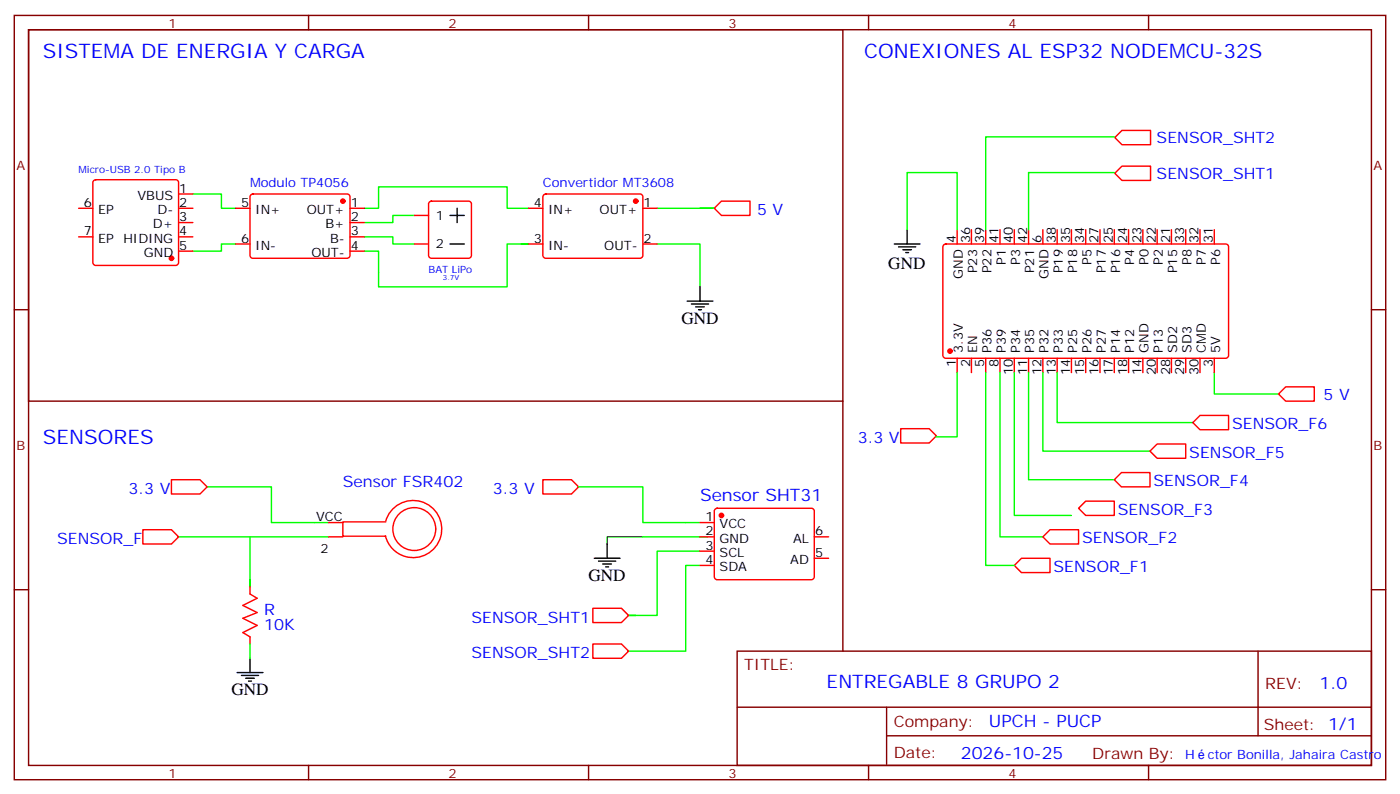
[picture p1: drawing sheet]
<svg xmlns="http://www.w3.org/2000/svg" width="346mm" height="196mm" viewBox="0 0 346 196" stroke-linecap="round" stroke-linejoin="round" font-family="sans-serif">
<g fill="none" stroke="#870000" stroke-width=".35">
<path d="M3.5 3.8h338.7v188.7h-338.7zM7.1 7.3h331.6v181.7h-331.6zM7.1 7.3h201v91.8h-201zM76.2 3.8v3.5M145.3 3.8v3.5M214.5 3.8v3.5M283.6 3.8v3.5M3.5 76.5h3.6M338.7 76.5h3.5M208.1 99.1v61.7M3.5 145.6h3.6M338.7 145.6h3.5"/>
<path d="M182 160.8h156.7v28.2h-156.7zM182.1 174.6h156.4M218.9 174.6v14.2M310.7 160.8v20.9M76.2 189v3.5M145.3 189v3.5M214.5 189v3.5M218.9 181.7h119.6M283.6 189v3.5"/>
</g>
<g fill="none" stroke="#0f0" stroke-width=".35">
<path d="M275.2 33.8h-31.8v22.9M47.6 47.9h7.1v3.5h3.5M90 51.4h3.5v-5.3h31.7v5.3h5.3M90 58.5h7v1.8h5.3M102.3 53.2h-5.3v1.8h-7M162.3 51.4h14.1h-3.5M224 56.7v-14.1h12.4v14.1M275.2 42.6h-21.2v14.1M58.2 60.3h-3.5v1.7h-7.1M128.8 60.3h1.7h-5.3v10.5h-31.7v-8.8h-3.5M162.3 60.3h10.6v10.5M236.4 92v15.9h-5.3"/>
<path d="M243.4 92v47.6h7.1M246.9 92v40.6h10.6M250.5 92v35.3h14.1M254 92v26.5h21.2M257.5 92v19.4h26.5M261.1 92v12.4h33.5M299.9 92v5.3h15.8M44.1 132.6h37M51.2 120.2h15.8v8.8h14.1M61.7 132.6v12.3v-1.7M142.9 120.2h15.8v8.8h14.2M158.7 132.6h15.9"/>
<path d="M172.9 139.6h-3.6v21.2h-14.1M172.9 136.1h-10.6v15.9h-7.1h1.8M61.7 159v3.6"/>
</g>
<g fill="none" stroke="#f00" stroke-width=".35">
<path d="M277.1 32.2h7v3.5h-7l-1.8-1.7zM19.4 51.4h3.5M19.4 58.5h3.5M23.2 44.6l.4-.2h19.8a.71 .71 0 0 1 .7 .7v19.7a.76 .76 0 0 1-.7 .7h-19.8a.76 .76 0 0 1-.7-.7v-19.7zM44.1 47.9h3.5M44.1 51.4h3.5M44.1 55h3.5M44.1 58.5h3.5M58.2 51.4h3.5M62 48.1l.4-.2h23.3a.71 .71 0 0 1 .7 .7v14.5a.76 .76 0 0 1-.7 .7h-23.3a.76 .76 0 0 1-.7-.7v-14.5zM86.4 51.4h3.6M86.4 55h3.6"/>
<path d="M86.4 58.5h3.6M102.3 53.2h3.5M106.1 49.9l.4-.2h9.2a.71 .71 0 0 1 .7 .7v12.7a.76 .76 0 0 1-.7 .7h-9.2a.76 .76 0 0 1-.7-.7v-12.7zM130.5 51.4h3.6M134.3 48.1l.5-.2h23.2a.71 .71 0 0 1 .7 .7v14.5a.76 .76 0 0 1-.7 .7h-23.2a.76 .76 0 0 1-.7-.7v-14.5zM158.7 51.4h3.6M176.4 51.4l1.8-1.7h7v3.5h-7zM236.4 56.7v3.6M239.9 56.7v3.6M243.4 56.7v3.6M246.9 56.7v3.6M250.5 56.7v3.6"/>
<path d="M254 56.7v3.6M257.5 56.7v3.6M261.1 56.7v3.6M264.6 56.7v3.6M268.1 56.7v3.6M271.6 56.7v3.6M275.2 56.7v3.6M275.3 42.8l1.8-1.8h7v3.6h-7zM278.7 56.7v3.6M282.2 56.7v3.6M285.8 56.7v3.6M289.3 56.7v3.6"/>
<path d="M292.8 56.7v3.6M296.3 56.7v3.6M299.9 56.7v3.6M44.1 62h3.5M58.2 60.3h3.5M86.4 62h3.6M102.3 60.3h3.5M130.5 60.3h3.6M158.7 60.3h3.6M233.1 60.5l.4-.2h69.2a.71 .71 0 0 1 .7 .7v26.8a.76 .76 0 0 1-.7 .7h-69.2a.76 .76 0 0 1-.7-.7v-26.8zM236.4 88.5v3.5M239.9 88.5v3.5"/>
<path d="M243.4 88.5v3.5M246.9 88.5v3.5M250.5 88.5v3.5M254 88.5v3.5M257.5 88.5v3.5M261.1 88.5v3.5M264.6 88.5v3.5M268.1 88.5v3.5M271.6 88.5v3.5M275.2 88.5v3.5M278.7 88.5v3.5M282.2 88.5v3.5"/>
<path d="M285.8 88.5v3.5M289.3 88.5v3.5M292.8 88.5v3.5M296.3 88.5v3.5M299.9 88.5v3.5M315.7 97.3l1.8-1.8h7.1v3.6h-7.1zM42.3 118.5h7.1l1.8 1.7-1.8 1.8h-7.1zM134.1 118.5h7l1.8 1.7-1.8 1.8h-7zM222.4 105.9h7.1l1.7 1.7-1.7 1.8h-7.1zM275.2 118.5l1.7-1.8h7.1v3.5h-7.1zM284 111.4l1.8-1.8h7v3.6h-7zM294.6 104.4l1.7-1.8h7.1v3.5h-7.1z"/>
<path d="M35.3 130.8h7l1.8 1.8-1.8 1.7h-7zM81.1 132.6h3.6M81.1 129h3.6M95.2 128.9h-10.5v3.5h10.5M95.2 128.7a7.1 7.1 0 0 1 11-3.7 7.1 7.1 0 0 1-.3 11.5 7.1 7.1 0 0 1-10.7-4.2M172.9 132.6h3.5M172.9 129h3.5M172.9 139.6h3.5M172.9 136.1h3.5M176.6 125.7l.5-.2h23.3a.71 .71 0 0 1 .7 .7v16.3a.76 .76 0 0 1-.7 .7h-23.3a.76 .76 0 0 1-.7-.7v-16.3zM201.1 132.6h3.5M201.1 137.9h3.5"/>
<path d="M250.5 139.6l1.7-1.7h7.1v3.5h-7.1zM257.5 132.6l1.8-1.8h7v3.5h-7zM266.3 125.5l1.8-1.7h7.1v3.5h-7.1zM61.7 144.9v1.8l1.8 1-3.5 1.8 3.5 1.8-3.5 1.4 3.5 1.7-3.5 1.8 1.7 1.1v1.7M146.4 159h7.1l1.7 1.8-1.7 1.8h-7.1zM146.4 150.2h7.1l1.7 1.8-1.7 1.7h-7.1z"/>
<circle cx="102.3" cy="130.6" r="5.3"/>
</g>
<g fill="#f00" stroke="#f00" stroke-width=".35">
<circle cx="42.3" cy="63.8" r=".53"/>
<circle cx="157" cy="49.7" r=".53"/>
<circle cx="84.7" cy="49.7" r=".53"/>
<circle cx="234.6" cy="86.7" r=".53"/>
<circle cx="178.2" cy="127.3" r=".53"/>
</g>
<g fill="none" stroke="#000" stroke-width=".35">
<path d="M111.1 53.2h3.6M112.9 51.4v3.6M224 56.7v3.6M111.1 60.3h3.6M169.7 74.4h6.3M170.7 75.1h4.3M171.8 75.8h2.1M172.5 76.5h.7M172.9 70.8v3.6M220.8 60.3h6.4M221.9 61h4.2M223 61.7h2.1"/>
<path d="M223.7 62.4h.7M146.8 137.9h6.3M147.8 138.6h4.2M148.9 139.3h2.1M149.6 140h.7M149.9 134.3v3.6M58.6 166.1h6.3M59.6 166.8h4.3M60.7 167.5h2.1M61.4 168.2h.7M61.7 162.6v3.5"/>
</g>
<path d="M158.7 132.6h-8.8v1.7" fill="none" stroke="#008700" stroke-width=".35"/>
<g font-size="4.9" fill="#00f">
<text x="10.6" y="14.4">SISTEMA DE ENERGIA Y CARGA</text>
<text x="213.4" y="14.4">CONEXIONES AL ESP32 NODEMCU-32S</text>
<text x="10.6" y="109.6">SENSORES</text>
</g>
<text font-size="4.6" fill="#00f" x="204.1" y="169.8">ENTREGABLE 8 GRUPO 2</text>
<g font-size="4.2">
<text x="219.4" y="66.4">GND</text>
<text x="168.3" y="80">GND</text>
<text x="145.3" y="143.5">GND</text>
<text x="57.1" y="171.7">GND</text>
</g>
<g font-size="4.2" fill="#00f">
<text x="172.9" y="123.8">Sensor SHT31</text>
<text x="325.8" y="170.1">1.0</text>
<text x="244.2" y="179.6">UPCH - PUCP</text>
<text x="237.3" y="187.4">2026-10-25</text>
</g>
<g font-size="3.9" fill="#00f">
<text x="285.6" y="35.4">SENSOR_SHT2</text>
<text x="285.6" y="44.2">SENSOR_SHT1</text>
<text x="187" y="53.2">5 V</text>
<text x="326.8" y="98.7">5 V</text>
<text x="304.3" y="105.9">SENSOR_F6</text>
<text x="211.8" y="109.4">3.3 V</text>
<text x="293.7" y="113">SENSOR_F5</text>
<text x="31.7" y="122">3.3 V</text>
<text x="84.7" y="120.2">Sensor FSR402</text>
<text x="121.7" y="122">3.3 V</text>
<text x="284.9" y="120.1">SENSOR_F4</text>
<text x="276" y="127.1">SENSOR_F3</text>
<text x="14.1" y="134.3">SENSOR_F</text>
<text x="267.2" y="134.2">SENSOR_F2</text>
<text x="260.2" y="141.2">SENSOR_F1</text>
<text x="65.3" y="152">R</text>
<text x="65.3" y="155.5">10K</text>
<text x="116.4" y="153.7">SENSOR_SHT1</text>
<text x="116.4" y="162.6">SENSOR_SHT2</text>
</g>
<g font-size="3.9" fill="#800">
<text x="183.8" y="165.4">TITLE:</text>
<text x="312.4" y="170.1">REV:</text>
<text x="220.7" y="179.6">Company:</text>
<text x="312.1" y="180.2">Sheet: 1/1</text>
<text x="220.7" y="187.3">Date:</text>
<text x="269.7" y="187.3">Drawn By:</text>
</g>
<g font-size="3.2" fill="#800">
<text x="41.6" y="6.8">1</text>
<text x="110.8" y="6.8">2</text>
<text x="179.9" y="6.8">3</text>
<text x="249.1" y="6.8">4</text>
<text x="4.1" y="41.9">A</text>
<text x="339.2" y="41.9">A</text>
<text x="4.1" y="111.1">B</text>
<text x="339.2" y="111.1">B</text>
<text x="41.6" y="192">1</text>
<text x="110.8" y="192">2</text>
<text x="179.9" y="192">3</text>
<text x="249.1" y="192">4</text>
</g>
<g font-size="3.2">
<text x="44.3" y="47.6">1</text>
<text x="20.7" y="51.1">6</text>
<text x="24.2" y="52.8">EP</text>
<text x="34" y="49.3">VBUS</text>
<text x="38.9" y="52.8">D-</text>
<text x="44.3" y="51.1">2</text>
<text x="59.5" y="51.1">5</text>
<text x="63" y="52.8">IN+</text>
<text x="75.8" y="52.8">OUT+</text>
<text x="86.6" y="51.1">1</text>
<text x="131.9" y="51.1">4</text>
<text x="135.4" y="52.8">IN+</text>
<text x="148.1" y="52.8">OUT+</text>
<text x="158.9" y="51.1">1</text>
<text x="20.7" y="58.1">7</text>
<text x="24.2" y="59.9">EP HIDING</text>
<text x="37.8" y="56.4">D+</text>
<text x="44.3" y="54.6">3</text>
<text x="44.3" y="58.1">4</text>
<text x="59.5" y="59.9">6</text>
<text x="80.4" y="56.4">B+</text>
<text x="81.5" y="59.9">B-</text>
<text x="86.6" y="58.1">3</text>
<text x="86.6" y="54.6">2</text>
<text x="107.6" y="54.3">1</text>
<text x="131.9" y="59.9">3</text>
<text x="158.9" y="59.9">2</text>
<text x="35.5" y="63.4">GND</text>
<text x="44.3" y="61.7">5</text>
<text x="63" y="61.7">IN-</text>
<text x="76.9" y="63.4">OUT-</text>
<text x="86.6" y="61.7">4</text>
<text x="107.6" y="61.3">2</text>
<text x="135.4" y="61.7">IN-</text>
<text x="149.2" y="61.7">OUT-</text>
<text x="236" y="60.1" transform="rotate(-90 236 60.1)">4</text>
<text x="239.5" y="60.1" transform="rotate(-90 239.5 60.1)">36</text>
<text x="243.1" y="60.1" transform="rotate(-90 243.1 60.1)">39</text>
<text x="246.6" y="60.1" transform="rotate(-90 246.6 60.1)">41</text>
<text x="248.4" y="65.5" transform="rotate(-90 248.4 65.5)">P1</text>
<text x="250.1" y="60.1" transform="rotate(-90 250.1 60.1)">40</text>
<text x="251.9" y="65.5" transform="rotate(-90 251.9 65.5)">P3</text>
<text x="253.6" y="60.1" transform="rotate(-90 253.6 60.1)">42</text>
<text x="257.2" y="60.1" transform="rotate(-90 257.2 60.1)">6</text>
<text x="260.7" y="60.1" transform="rotate(-90 260.7 60.1)">38</text>
<text x="264.2" y="60.1" transform="rotate(-90 264.2 60.1)">35</text>
<text x="267.8" y="60.1" transform="rotate(-90 267.8 60.1)">34</text>
<text x="269.5" y="65.5" transform="rotate(-90 269.5 65.5)">P5</text>
<text x="271.3" y="60.1" transform="rotate(-90 271.3 60.1)">27</text>
<text x="274.8" y="60.1" transform="rotate(-90 274.8 60.1)">25</text>
<text x="278.3" y="60.1" transform="rotate(-90 278.3 60.1)">24</text>
<text x="280.1" y="65.5" transform="rotate(-90 280.1 65.5)">P4</text>
<text x="281.9" y="60.1" transform="rotate(-90 281.9 60.1)">23</text>
<text x="283.6" y="65.5" transform="rotate(-90 283.6 65.5)">P0</text>
<text x="285.4" y="60.1" transform="rotate(-90 285.4 60.1)">22</text>
<text x="287.2" y="65.5" transform="rotate(-90 287.2 65.5)">P2</text>
<text x="288.9" y="60.1" transform="rotate(-90 288.9 60.1)">21</text>
<text x="292.5" y="60.1" transform="rotate(-90 292.5 60.1)">33</text>
<text x="294.2" y="65.5" transform="rotate(-90 294.2 65.5)">P8</text>
<text x="296" y="60.1" transform="rotate(-90 296 60.1)">32</text>
<text x="297.7" y="65.5" transform="rotate(-90 297.7 65.5)">P7</text>
<text x="299.5" y="60.1" transform="rotate(-90 299.5 60.1)">31</text>
<text x="301.3" y="65.5" transform="rotate(-90 301.3 65.5)">P6</text>
<text x="237.8" y="68.8" transform="rotate(-90 237.8 68.8)">GND</text>
<text x="241.3" y="67.5" transform="rotate(-90 241.3 67.5)">P23</text>
<text x="244.8" y="67.5" transform="rotate(-90 244.8 67.5)">P22</text>
<text x="255.4" y="67.5" transform="rotate(-90 255.4 67.5)">P21</text>
<text x="258.9" y="68.8" transform="rotate(-90 258.9 68.8)">GND</text>
<text x="262.5" y="67.5" transform="rotate(-90 262.5 67.5)">P19</text>
<text x="266" y="67.5" transform="rotate(-90 266 67.5)">P18</text>
<text x="273" y="67.5" transform="rotate(-90 273 67.5)">P17</text>
<text x="276.6" y="67.5" transform="rotate(-90 276.6 67.5)">P16</text>
<text x="290.7" y="67.5" transform="rotate(-90 290.7 67.5)">P15</text>
<text x="237.8" y="87.2" transform="rotate(-90 237.8 87.2)">3.3V</text>
<text x="241.3" y="87.2" transform="rotate(-90 241.3 87.2)">EN</text>
<text x="244.8" y="87.2" transform="rotate(-90 244.8 87.2)">P36</text>
<text x="248.4" y="87.2" transform="rotate(-90 248.4 87.2)">P39</text>
<text x="251.9" y="87.2" transform="rotate(-90 251.9 87.2)">P34</text>
<text x="255.4" y="87.2" transform="rotate(-90 255.4 87.2)">P35</text>
<text x="258.9" y="87.2" transform="rotate(-90 258.9 87.2)">P32</text>
<text x="262.5" y="87.2" transform="rotate(-90 262.5 87.2)">P33</text>
<text x="266" y="87.2" transform="rotate(-90 266 87.2)">P25</text>
<text x="269.5" y="87.2" transform="rotate(-90 269.5 87.2)">P26</text>
<text x="273" y="87.2" transform="rotate(-90 273 87.2)">P27</text>
<text x="276.6" y="87.2" transform="rotate(-90 276.6 87.2)">P14</text>
<text x="280.1" y="87.2" transform="rotate(-90 280.1 87.2)">P12</text>
<text x="283.6" y="87.2" transform="rotate(-90 283.6 87.2)">GND</text>
<text x="287.2" y="87.2" transform="rotate(-90 287.2 87.2)">P13</text>
<text x="290.7" y="87.2" transform="rotate(-90 290.7 87.2)">SD2</text>
<text x="294.2" y="87.2" transform="rotate(-90 294.2 87.2)">SD3</text>
<text x="297.7" y="87.2" transform="rotate(-90 297.7 87.2)">CMD</text>
<text x="301.3" y="87.2" transform="rotate(-90 301.3 87.2)">5V</text>
<text x="236" y="90.7" transform="rotate(-90 236 90.7)">1</text>
<text x="239.5" y="90.7" transform="rotate(-90 239.5 90.7)">2</text>
<text x="243.1" y="90.7" transform="rotate(-90 243.1 90.7)">5</text>
<text x="246.6" y="90.7" transform="rotate(-90 246.6 90.7)">8</text>
<text x="250.1" y="92.7" transform="rotate(-90 250.1 92.7)">10</text>
<text x="253.6" y="92.7" transform="rotate(-90 253.6 92.7)">11</text>
<text x="257.2" y="92.7" transform="rotate(-90 257.2 92.7)">12</text>
<text x="260.7" y="92.7" transform="rotate(-90 260.7 92.7)">13</text>
<text x="264.2" y="92.7" transform="rotate(-90 264.2 92.7)">14</text>
<text x="267.8" y="92.7" transform="rotate(-90 267.8 92.7)">15</text>
<text x="271.3" y="92.7" transform="rotate(-90 271.3 92.7)">16</text>
<text x="274.8" y="92.7" transform="rotate(-90 274.8 92.7)">17</text>
<text x="278.3" y="92.7" transform="rotate(-90 278.3 92.7)">18</text>
<text x="281.9" y="92.7" transform="rotate(-90 281.9 92.7)">14</text>
<text x="285.4" y="92.7" transform="rotate(-90 285.4 92.7)">20</text>
<text x="288.9" y="92.7" transform="rotate(-90 288.9 92.7)">28</text>
<text x="292.5" y="92.7" transform="rotate(-90 292.5 92.7)">29</text>
<text x="296" y="92.7" transform="rotate(-90 296 92.7)">30</text>
<text x="299.5" y="90.7" transform="rotate(-90 299.5 90.7)">3</text>
<text x="78.1" y="128.7">VCC</text>
<text x="174.2" y="128.7">1</text>
<text x="177.7" y="130.5">VCC</text>
<text x="79.1" y="136.5">2</text>
<text x="174.2" y="135.7">3</text>
<text x="174.2" y="132.2">2</text>
<text x="177.7" y="137.5">SCL</text>
<text x="177.7" y="134">GND</text>
<text x="195.8" y="134">AL</text>
<text x="201.3" y="132.2">6</text>
<text x="201.3" y="137.5">5</text>
<text x="174.2" y="139.3">4</text>
<text x="177.7" y="141">SDA</text>
<text x="195.2" y="139.3">AD</text>
</g>
<g font-size="3.2" fill="#00f">
<text x="61.7" y="46.1">Modulo TP4056</text>
<text x="134.1" y="46.1">Convertidor MT3608</text>
<text x="292.7" y="187.3">H</text>
<text x="298.2" y="187.3">ctor Bonilla, Jahaira Castro</text>
</g>
<g font-size="2.5" fill="#00f">
<text x="19.4" y="42.6">Micro-USB 2.0 Tipo B</text>
<text x="105.8" y="67.3">BAT LiPo</text>
</g>
<text font-size="1.8" fill="#00f" x="109.4" y="69.1">3.7V</text>
</svg>
